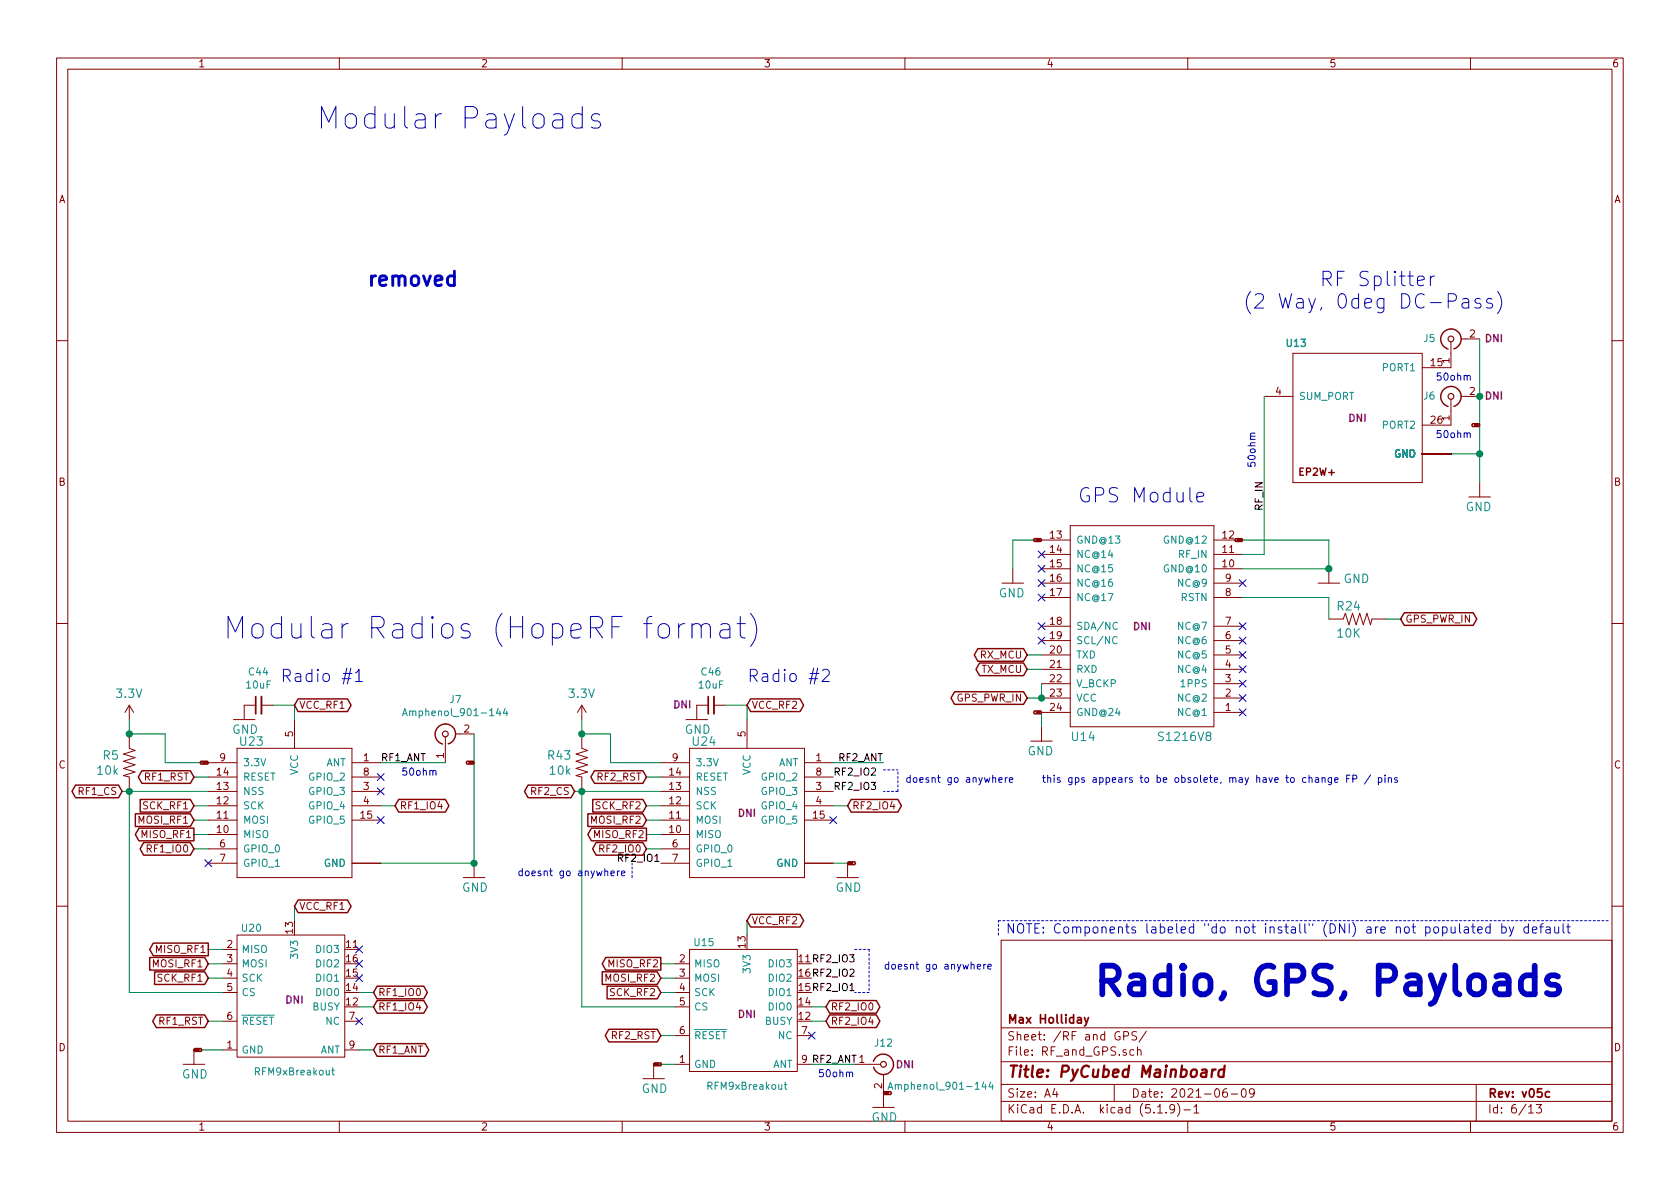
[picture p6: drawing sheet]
<svg xmlns="http://www.w3.org/2000/svg" width="297mm" height="210mm" viewBox="0 0 297 210" stroke-linecap="round" stroke-linejoin="round" font-family="sans-serif">
<g fill="none" stroke="#840000" stroke-width=".18">
<path d="M10 10.3h277v189.9h-277zM12 12.2h273v186.1h-273zM60 10.3v1.9M110 10.3v1.9M160 10.3v1.9M210 10.3v1.9M260 10.3v1.9M258.3 59.9h3.3M10 60.2h2M223.5 70.1h5.1M228.6 62.5h22.9v22.8h-22.9zM256.5 60.4v4.6h-5"/>
<path d="M256.5 70.6v4.6h-5M258.3 70.1h3.3M285 60.2h2M184.1 98h5.1M184.1 95.5h5.1M189.2 93h25.4v35.5h-25.4zM214.6 98h5.1M214.6 95.5h5.1M251.5 80.3h5M259.7 87.9h3.8M261.6 85.3v2.6M10 110.3h2"/>
<path d="M177.2 103.1h3.8M179.1 100.6v2.5M184.1 100.6h5.1M184.1 103.1h5.1M184.1 105.7h5.1M184.1 110.7h5.1M184.1 113.3h5.1M184.1 115.8h5.1M184.1 118.4h5.1M214.6 100.6h5.1M214.6 103.1h5.1M214.6 105.7h5.1"/>
<path d="M214.6 110.7h5.1M214.6 113.3h5.1M214.6 115.8h5.1M214.6 118.4h5.1M233 103.1h3.9M234.9 100.6v2.5M234.9 109.5h2.6l.4-1 .6 2 .6-2 .7 2 .6-2 .6 2 .7-2 .6 2 .3-1h2.5M285 110.3h2M22.9 124.7l-.8 1.3M22.9 124.7l.7 1.3M22.9 124.7v2.5M22.9 129.8v2.5l1 .4-2.1 .6 2.1 .7-2.1 .6 2.1 .6-2.1 .7 2.1 .6-2.1 .7 1.1 .2v2.5"/>
<path d="M36.8 134.9h5.1M36.8 139.9h5.1M36.8 137.4h5.1M41.3 127.2h3.8M41.9 132.3h20.3v22.9h-20.3zM45.2 124.7h-2v2.5M46.2 124.7h2.1M52.1 127.2v5.1M62.2 134.9h5.1M62.2 139.9h5.1M62.2 137.4h5.1M78.7 130.3v4.6"/>
<path d="M80.5 129.8h3.3M102.9 124.7l-.8 1.3M102.9 124.7l.7 1.3M102.9 124.7v2.5M102.9 129.8v2.5l1 .4-2 .6 2 .7-2 .6 2 .6-2 .7 2 .6-2 .7 1 .2v2.5M116.8 134.9h5.1M116.8 139.9h5.1M116.8 137.4h5.1M121.3 127.2h3.8M121.9 132.3h20.3v22.9h-20.3zM125.2 124.7h-2v2.5M126.2 124.7h2.1"/>
<path d="M132.1 127.2v5.1M142.2 134.9h5.1M142.2 139.9h5.1M142.2 137.4h5.1M182.2 131.1h3.9M184.1 128.5v2.6M184.1 126h5.1M184.1 123.4h5.1M184.1 120.9h5.1M214.6 126h5.1M214.6 123.4h5.1M214.6 120.9h5.1"/>
<path d="M36.8 147.6h5.1M36.8 145h5.1M36.8 142.5h5.1M36.8 152.6h5.1M36.8 150.1h5.1M62.2 145h5.1M62.2 142.5h5.1M62.2 152.6h5.1M81.9 155.2h3.8M83.8 152.6v2.6M116.8 147.6h5.1M116.8 145h5.1"/>
<path d="M116.8 142.5h5.1M116.8 152.6h5.1M116.8 150.1h5.1M142.2 145h5.1M142.2 142.5h5.1M142.2 152.6h5.1M148 155.2h3.8M149.9 152.6v2.6M10 160.2h2M39.4 167.9h2.5M39.4 170.4h2.5M39.4 173h2.5"/>
<path d="M39.4 175.5h2.5M41.9 165.3h19.1v21.6h-19.1zM119.4 170.4h2.5M119.4 173h2.5M119.4 175.5h2.5M119.4 178h2.5M121.9 167.9h19.1v21.6h-19.1zM177 166.3h108v32h-108zM285 160.2h2M32.4 188.2h3.8M34.3 185.7v2.5M39.4 185.7h2.5"/>
<path d="M39.4 180.6h2.5M60 198.3v1.9M61 185.7h2.5M61 180.6h2.5M110 198.3v1.9M113.7 190.7h3.8M115.6 188.2v2.5M119.4 188.2h2.5M119.4 183.1h2.5M141 188.2h2.5M141 183.1h2.5M151.1 188.2h4.6"/>
<path d="M154.3 195.8h3.8M156.2 190v5.8M160 198.3v1.9M177 194.8h108M177 191.8h108M177 187.8h108M177 181.8h108M186.5 192.5l-.4 1h1M186.8 193v1M197 191.8v3M198.7 183.2l.7-.1 .1-.2-.1-.4-.7-.1v1.5M200.5 185.7l-.4-.1-.3 .3v.6l.3 .1 .4-.1"/>
<path d="M201 182.5l-.6-.1-.3 .3 .1 .3 .7 .4v.4l-.2 .1-.6-.1M201.1 185.7l.2-.1 .4 .1 .1 .9M201.1 185.1v1.5M202.7 182.3l-1.3 2M204.7 196.8h.8M206.2 196.7v.1M207.7 196l-.1 .1a.48 .48 0 0 1-.6 .1l-.2-.2 .2-.6a.48 .48 0 0 1 .6 .1 1.27 1.27 0 0 1-.2 1.2l-.4 .1M208.2 195.1a1.71 1.71 0 0 1 0 2.3M209.3 196.3h1.2M210 198.3v1.9M211.1 195.8l.4-.5v1.5M211.1 196.8h.9"/>
<path d="M216.9 192.5a.62 .62 0 0 0-.7 .7l.1 .7 .2 .1 .5-.1v-.5l-.1-.2-.4-.1-.3 .3M217.7 193.5h1.1M219.6 192.7l.4-.2a.94 .94 0 0 1 0 1.5 .82 .82 0 0 1-.4-1.3zM221.8 193.2l-.3 .3h-.3l-.3-.3v-.4l.2-.2 .4-.1 .2 .2a1.13 1.13 0 0 1-.2 1.2l-.4 .1M260 198.3v1.9M261 191.8v6.5M270.3 195.8l.4-.5v1.5M270.3 196.8h.8M271.6 195.3h.9l-.4 .6 .4 .1v.7l-.2 .1-.7-.1"/>
</g>
<path d="M45.2 123.2v3M125.2 123.2v3M191.7 179.9l.4 1M192.5 179.9l-.5 1.4-.3 .1M274 193.1l-.5-.1-.3 .3 .1 .6 .2 .1 .5-.1" fill="none" stroke="#840000" stroke-width=".3"/>
<path d="M214.4 189.1l-.2 1.3M214.9 189.1a.5 .5 0 0 0-.6 .4M216.5 189.2a.68 .68 0 0 0-1 .3l-.1 .6 .1 .2 .2 .1 .6-.1M216.5 188.4l-.2 2" fill="none" stroke="#840000" stroke-width=".41"/>
<g fill="none" stroke="#008484" stroke-width=".18">
<path d="M197.5 112.7a.6 .6 0 0 0-.8 .4 .6 .6 0 0 0 .6 .7l.2-.1M197.6 110.2a.6 .6 0 0 0-.9 .4 .6 .6 0 0 0 .6 .7l.3-.1M71.2 126.6l.4-1.3 .4 1.3M71.3 126.2h.6M88.1 125.2l-.3 .9h.8M89.3 125.2l-.3 .9h.8M89.6 125.7v.9M58.6 189.2h.5M58.8 188.8v1.1l.3 .2M138.7 191.8h.4M138.8 191.4v1.1l.3 .1M157 192.6l.4-1.2 .5 1.2"/>
<path d="M157.1 192.3h.6M173.9 191.3l-.3 .9h.8M175.2 191.3l-.3 .9h.7M175.5 191.8v.8"/>
</g>
<path d="M46.2 123.2v3M126.2 123.2v3" fill="none" stroke="#840000" stroke-width=".33"/>
<g fill="none" stroke="#840000" stroke-width=".25">
<path d="M257 61.7a1.8 1.8 0 0 0 .9-2.8 1.8 1.8 0 0 0-2.9 .1 1.8 1.8 0 0 0 1 2.7M257 71.9a1.8 1.8 0 0 0 .9-2.8 1.8 1.8 0 0 0-2.9 0 1.8 1.8 0 0 0 1 2.8M260.3 74.9h1.2l.1 .3-.1 .2h-1.2l-.1-.2zM182.9 95.2h1.1l.1 .3-.1 .3h-1.1l-.1-.3zM218.4 95.2h1.2l.1 .3-.1 .3h-1.2l-.1-.3zM172.9 114.7h8.1l.6 1.1-.6 1.1h-8.1l-.6-1.1zM173.2 117.2h7.8l.6 1.2-.6 1.1h-7.8l-.6-1.1zM248.3 108.4h12.2l.6 1.1-.6 1.1h-12.2l-.7-1.1zM13.4 138.8h7.6l.6 1.1-.6 1.2h-7.6l-.7-1.2zM25.1 136.3h8.6l.6 1.1-.6 1.1h-8.6l-.6-1.1zM35.5 134.6h1.2l.1 .3-.1 .2h-1.2l-.1-.2zM52.7 123.6h8.7l.7 1.1-.7 1.1h-8.7l-.6-1.1z"/>
<path d="M78.7 128a1.8 1.8 0 0 0-1.7 1.6 1.8 1.8 0 0 0 1.2 2M78.7 128a1.8 1.8 0 0 1 1.8 1.6 1.8 1.8 0 0 1-1.3 1.9M82.5 134.6h1.2l.1 .3-.1 .2h-1.2l-.1-.2zM93.4 138.8h7.6l.6 1.1-.6 1.2h-7.6l-.7-1.2zM105.1 136.3h8.6l.6 1.1-.6 1.1h-8.6l-.6-1.1zM132.7 123.6h8.8l.6 1.1-.6 1.1h-8.8l-.6-1.1zM168.8 122.3h12.2l.6 1.1-.6 1.2h-12.2l-.7-1.2zM182.9 125.7h1.1l.1 .3-.1 .2h-1.1l-.1-.2zM23.9 143.9h9.8l.6 1.1-.6 1.1h-9.8zM24.6 146.5h9.7v2.2h-9.7l-.7-1.1zM24.8 141.4h8.9l.6 1.1-.6 1.1h-8.9zM25.4 149h8.3l.6 1.1-.6 1.1h-8.3l-.6-1.1z"/>
<path d="M52.7 159.2h8.7l.7 1.1-.7 1.1h-8.7l-.6-1.1zM70.5 141.4h8.2l.7 1.1-.7 1.1h-8.2l-.7-1.1zM103.9 143.9h9.8l.6 1.1-.6 1.1h-9.8zM104.6 146.5h9.7v2.2h-9.7l-.7-1.1zM104.8 141.4h8.9l.6 1.1-.6 1.1h-8.9zM105.4 149h8.3l.6 1.1-.6 1.1h-8.3l-.6-1.1zM150 152.4h1.1l.2 .2-.2 .3h-1.1l-.1-.3zM150.5 141.4h8.2l.7 1.1-.7 1.1h-8.2l-.6-1.1zM26.5 169.3h9.7l.6 1.1-.6 1.1h-9.7zM27.1 166.8h9.7v2.2h-9.7l-.6-1.1zM27.3 171.9h8.9l.6 1.1-.6 1.1h-8.9zM27.6 179.5h8.6l.6 1.1-.6 1.1h-8.6l-.6-1.1z"/>
<path d="M66.7 174.4h8.2l.7 1.1-.7 1.1h-8.2l-.7-1.1zM66.7 176.9h8.2l.7 1.1-.7 1.2h-8.2l-.7-1.2zM106.5 171.9h9.7l.6 1.1-.6 1.1h-9.7zM107.1 169.3h9.7v2.2h-9.7l-.6-1.1zM107.3 174.4h8.9l.6 1.1-.6 1.1h-8.9zM132.7 161.7h8.8l.6 1.1-.6 1.1h-8.8l-.6-1.1zM146.7 179.5h8.2l.7 1.1-.7 1.1h-8.2l-.7-1.1zM146.7 176.9h8.2l.7 1.1-.7 1.2h-8.2l-.7-1.2zM34.4 185.4h1.2l.1 .3-.1 .2h-1.2l-.1-.2zM66.7 184.6h8.5l.6 1.1-.6 1.1h-8.5l-.7-1.1zM107.6 182h8.6l.6 1.1-.6 1.1h-8.6l-.6-1.1zM115.7 188h1.1l.2 .2-.2 .3h-1.1l-.1-.3z"/>
<path d="M154.4 187.7a1.8 1.8 0 0 1 2.8-1 1.8 1.8 0 0 1 0 2.9 1.8 1.8 0 0 1-2.7-.9M156.3 193h1.2l.1 .3-.1 .2h-1.2l-.1-.2z"/>
</g>
<g fill="none" stroke="#840000" stroke-width=".2">
<circle cx="256.5" cy="59.9" r=".51"/>
<circle cx="256.5" cy="70.1" r=".51"/>
<circle cx="78.7" cy="129.8" r=".51"/>
<circle cx="156.2" cy="188.2" r=".51"/>
</g>
<path d="M156.2 136.1h2.5M158.7 139.9v-3.8M158.7 139.9h-2.5M111.8 155.2v-2.6M151.1 167.9h2.6M153.7 167.9v7.6M153.7 175.5h-2.6M176.5 165.3v-2.5M176.5 162.8h108" fill="none" stroke="#0000c2" stroke-width=".18" stroke-dasharray=".4 .4"/>
<g fill="none" stroke="#008400" stroke-width=".18">
<path d="M261.6 59.9v25.4M223.5 70.1v27.9h-3.8M184.1 95.5h-5v5.1M219.7 95.5h15.2v5.1h-15.2M256.5 80.3h5.1M181.6 118.4h2.5M181.6 115.8h2.5M219.7 105.7h15.2v3.8M245.1 109.5h2.5M21.6 139.9h15.2M22.9 139.9v35.6h16.5M22.9 127.2v2.6h6.3v5.1h7.6"/>
<path d="M34.3 137.4h2.5M48.3 124.7h3.8v2.5M67.3 134.9h11.4M83.8 129.8v22.8h-16.5M101.6 139.9h15.2M102.9 139.9v38.1h16.5M102.9 127.2v2.6h5v5.1h8.9M114.3 137.4h2.5M128.3 124.7h3.8v2.5M147.3 134.9h8.9M184.1 120.9v2.5h-2.5M184.1 126v2.5"/>
<path d="M34.3 142.5h2.5M34.3 150.1h2.5M34.3 147.6h2.5M34.3 145h2.5M67.3 142.5h2.5M114.3 142.5h2.5M114.3 150.1h2.5M114.3 147.6h2.5M114.3 145h2.5M147.3 142.5h2.6M147.3 152.6h2.6M36.8 170.4h2.6"/>
<path d="M36.8 173h2.6M36.8 167.9h2.6M52.1 160.3v2.5M63.5 175.5h2.5M63.5 178h2.5M116.8 175.5h2.6M116.8 170.4h2.6M116.8 173h2.6M132.1 162.8v2.5M143.5 178h2.5M34.3 185.7h5.1M36.8 180.6h2.6"/>
<path d="M63.5 185.7h2.5M115.6 188.2h3.8M116.8 183.1h2.6M143.5 180.6h2.5M143.5 188.2h7.6"/>
</g>
<path d="M150.3 175.2h.7" fill="none" stroke="#000" stroke-width=".18"/>
<g fill="none" stroke="#0000c2" stroke-width=".18">
<path d="M102.9 18.8v3.9M102.9 20.3l-.3-.2h-.7l-.6 .4-.2 .3v1.1l.2 .4a1.25 1.25 0 0 0 1.6 .2M106 20.3l-.3-.2h-.6l-.4 .2-.1 .4 .1 .5 .4 .2h.6l.3 .2 .2 .3-.2 .6-.3 .2h-.8l-.3-.2M245.3 48v2.1l.1 .3 .3 .1M246.6 48l-.1 .1 .1 .1 .1-.1-.1-.1v.2M246.6 48.8v1.7M247.5 48.8h.9M247.8 48v2.1l.2 .3 .4 .1M248.9 48.8h1M249.3 48v2.1l.1 .3 .5 .1M250.6 49.7l1.2-.3-.1-.5-.7-.1-.4 .4v.9l.1 .3 .3 .1 .7-.1M252.9 48.8v1.7"/>
<path d="M253.6 48.8a.69 .69 0 0 0-.7 .5M258.6 52.9l.3-.1 .7 .1 .1 .2v1.4M259.7 53.4l-.8 .1a.49 .49 0 0 0-.4 .5 .49 .49 0 0 0 .4 .5l.8-.1M261.7 52.9l-.6-.1-.3 .3 .1 .4 .8 .2 .2 .3-.2 .4-.2 .1-.7-.1M263.8 52.9l-.6-.1-.4 .3 .2 .4 .8 .2 .1 .3-.1 .4-.2 .1-.8-.1M264.8 51.6a2.9 2.9 0 0 1 0 3.8M221.9 76.6l-.8 .1v.3l.2 .1M211.6 87.9l1.2-.2-.1-.5-.7-.1-.4 .3v1l.1 .2 .3 .2 .7-.2M60.7 119.1h1.5M62 118.2l-.6 2.7M62.9 119l.6-.6v2.1M120 110.3v2.5"/>
<path d="M121.1 110.3a1.01 1.01 0 0 0-1.1 .7M122.4 110.7a.98 .98 0 0 1 1.4-.2l.2 .3v2M122.4 110.3v2.5M124 110.8l.2-.3 .3-.2h.6l.3 .2 .2 .3v2M127.4 110.5l.4-.2h.7l.4 .2 .2 .3v2M129.1 111.2l-.4 .2h-.9a.75 .75 0 0 0-.6 .7 .75 .75 0 0 0 .6 .7h.9l.4-.2M130.3 110.3h1.5M130.9 109v3.3l.2 .3 .7 .2M132.7 108.5a4.4 4.4 0 0 1 0 5.8M145.4 118.6l.3-.2h.5a.62 .62 0 0 1 .3 .9l-1.2 1.2h1.3M60.5 120h1.5M62.9 120.5h1.2"/>
<path d="M176.6 137.9l.6-.1-.1-.2-.3-.1-.2 .2 .1 .6h.4M177.7 137.5v.8M178.1 137.5l-.4 .2M178.5 137.9l.6-.1-.1-.2-.4-.1-.1 .2v.6h.5M233.8 137.6l.1-.1 .3 .1 .1 .7M233.8 137.5v.8M235.4 137.5v1.2l-.2 .1-.3-.1M235.4 137.6l-.3-.1-.3 .2 .1 .6h.5M236 137.9l.6-.1-.1-.2-.3-.1-.2 .2v.6h.5M238.1 137.7h.4M238.7 137.1h-.6v1.2M239.2 137.7h.6l.1-.5-.2-.1h-.5v1.2"/>
<path d="M242.3 137l-1.1 1.7M243.7 137.6l.4-.1 .2 .2-.1 .6h-.5M243.7 137.5v1.3M244.9 137.1v.1M244.9 137.5v.8M245.5 137.6l.2-.1 .2 .1 .1 .7M245.5 137.5v.8M247 137.6l-.3-.1-.1 .2v.2l.4 .1v.3h-.4M108 154.4l.6-.1v-.2l-.4-.1-.2 .2 .1 .6h.5M109.2 154v.9M109.5 154l-.3 .2M109.9 154.4l.6-.1-.1-.2-.3-.1-.2 .2 .1 .6h.4"/>
<path d="M172.8 170.9l.6-.1-.1-.2-.3-.1-.2 .2v.6h.5M173.9 170.5v.9M174.3 170.5l-.4 .3M174.7 170.9l.6-.1-.1-.2-.4-.1-.1 .2v.6h.5M258.1 163.3v1.5l.2 .2M258.9 164h.6l.1 1M259.6 164.3l-.5 .1a.31 .31 0 0 0-.3 .3 .31 .31 0 0 0 .3 .3l.5-.1M260.2 163.9h.6M260.4 163.3v1.5l.1 .1 .3 .1M261.3 164.5l.8-.2-.1-.3-.5-.1-.2 .2 .1 .8h.6M263.5 164l-.5-.1-.3 .3v.5l.1 .2h.7M263.5 163.3v1.7"/>
<path d="M265.5 164l.2-.1a.52 .52 0 0 1 .6 .3v.5a.52 .52 0 0 1-.8 .2M265.5 163.3v1.7M266.9 163.9l.4 1.1M267.6 163.9l-.5 1.5-.2 .2M270.2 164l-.1-.1a.52 .52 0 0 0-.7 .3v.5a.52 .52 0 0 0 .8 .2M270.2 163.3v1.7M270.9 164.5l.8-.2v-.3l-.5-.1-.3 .2 .1 .8h.7M272.2 163.9h.6M272.8 163.3h-.1l-.3 .3v1.4M273.4 164h.6l.1 1M274.1 164.3l-.6 .1a.31 .31 0 0 0-.2 .3 .31 .31 0 0 0 .2 .3l.6-.1M274.9 163.9l.1 1 .4 .1 .2-.2"/>
<path d="M275.6 163.9v1.1M276.4 163.3v1.5l.2 .2M277 163.9h.6M277.2 163.3v1.5l.1 .1 .3 .1"/>
</g>
<path d="M271.3 172.7l-.4-.2h-1l-.5 .2-.5 .7v1.5l.5 .7 .5 .2h1l.4-.2M271.3 170.8v5M275.5 172.7a1.24 1.24 0 0 0-2 .5l.3 .7 .4 .2h.8l.5 .3 .2 .5-.2 .7-.5 .2h-1l-.5-.2" fill="none" stroke="#0000c2" stroke-width="1"/>
<g fill="#008400" stroke="#008400" stroke-width=".25">
<circle cx="102.9" cy="139.9" r=".51"/>
<circle cx="22.9" cy="129.8" r=".51"/>
<circle cx="102.9" cy="129.8" r=".51"/>
<circle cx="22.9" cy="139.9" r=".51"/>
<circle cx="83.8" cy="152.6" r=".51"/>
<circle cx="261.6" cy="70.1" r=".51"/>
<circle cx="184.2" cy="123.4" r=".51"/>
<circle cx="261.6" cy="80.3" r=".51"/>
<circle cx="235" cy="100.6" r=".51"/>
</g>
<g fill="none" stroke="#000084" stroke-width=".18">
<path d="M183.5 97.4l1.3 1.2M183.5 100l1.3 1.2M184.8 97.4l-1.3 1.2M184.8 100l-1.3 1.2M183.5 105l1.3 1.3M183.5 110.1l1.3 1.2M183.5 112.7l1.3 1.2M183.5 102.5l1.3 1.2M184.8 105l-1.3 1.3M184.8 110.1l-1.3 1.2M184.8 112.7l-1.3 1.2M184.8 102.5l-1.3 1.2"/>
<path d="M219.1 117.7l1.2 1.3M219.1 115.2l1.2 1.2M219.1 112.7l1.2 1.2M219.1 110.1l1.2 1.2M219.1 102.5l1.2 1.2M220.3 117.7l-1.2 1.3M220.3 115.2l-1.2 1.2M220.3 112.7l-1.2 1.2M220.3 110.1l-1.2 1.2M220.3 102.5l-1.2 1.2M66.7 139.3l1.2 1.3M66.7 136.8l1.2 1.2"/>
<path d="M67.9 139.3l-1.2 1.3M67.9 136.8l-1.2 1.2M219.1 120.3l1.2 1.2M219.1 125.4l1.2 1.2M219.1 122.8l1.2 1.2M220.3 120.3l-1.2 1.2M220.3 125.4l-1.2 1.2M220.3 122.8l-1.2 1.2M36.2 152l1.2 1.3M37.4 152l-1.2 1.3M66.7 144.4l1.2 1.2M67.9 144.4l-1.2 1.2"/>
<path d="M146.7 144.4l1.2 1.2M147.9 144.4l-1.2 1.2M62.9 169.8l1.2 1.2M62.9 167.3l1.2 1.2M62.9 172.4l1.2 1.2M62.9 180l1.2 1.2M64.1 169.8l-1.2 1.2M64.1 167.3l-1.2 1.2M64.1 172.4l-1.2 1.2M64.1 180l-1.2 1.2M142.9 182.5l1.2 1.2M144.1 182.5l-1.2 1.2"/>
</g>
<text font-size="7.1" fill="#0000c2" x="193" y="176.1">Radio, GPS, Payloads</text>
<g font-size="5.3" fill="#0000c2">
<text x="55.9" y="22.9">Modular Payloads</text>
<text x="39.4" y="113">Modular Radios (HopeRF format)</text>
</g>
<g font-size="3.5" fill="#0000c2">
<text x="64.8" y="50.6">removed</text>
<text x="226.6" y="50.6">RF Splitter</text>
<text x="219.7" y="54.6">(2 Way, 0deg DC-Pass)</text>
<text x="190.5" y="88.9">GPS Module</text>
</g>
<g font-size="3" fill="#0000c2">
<text x="49.5" y="120.6">Radio #1</text>
<text x="132.1" y="120.6">Radio #2</text>
</g>
<text font-size="2.8" fill="#840000" x="178" y="190.5">Title: PyCubed Mainboard</text>
<text font-size="2.3" fill="#0000c2" x="177.8" y="165.1">NOTE: Components labeled &quot;do not install&quot; (DNI) are not populated by default</text>
<g font-size="2.1" fill="#008484">
<text x="259.1" y="90.4">GND</text>
<text x="176.6" y="105.6">GND</text>
<text x="236.6" y="107.9">R24</text>
<text x="237.5" y="103.1">GND</text>
<text x="236.6" y="112.7">10K</text>
<text x="20.7" y="123.4">3.3V</text>
<text x="100.7" y="123.4">3.3V</text>
<text x="41" y="129.8">GND</text>
<text x="42.5" y="131.9">U23</text>
<text x="121.1" y="129.8">GND</text>
<text x="122.6" y="131.9">U24</text>
<text x="189.6" y="131">U14</text>
<text x="205.2" y="131">S1216V8</text>
<text x="17.3" y="137">10k</text>
<text x="18.3" y="134.3">R5</text>
<text x="97" y="134.3">R43</text>
<text x="97.3" y="137">10k</text>
<text x="181.7" y="133.6">GND</text>
<text x="81.7" y="157.7">GND</text>
<text x="147.7" y="157.7">GND</text>
<text x="32.2" y="190.7">GND</text>
<text x="113.4" y="193.3">GND</text>
<text x="154.1" y="198.3">GND</text>
</g>
<g font-size="2.1" fill="#840000">
<text x="178" y="184">Sheet: /RF and GPS/</text>
<text x="178" y="181">Max Holliday</text>
<text x="178" y="186.7">File: RF_and_GPS.sch</text>
<text x="178" y="196.9">KiCad E.D.A. kicad (5.1.9)-1</text>
<text x="178" y="194.1">Size: A4</text>
<text x="200" y="194.1">Date: 2021-06-09</text>
<text x="263" y="194.1">Rev: v05c</text>
<text x="263" y="196.9">Id: 6/13</text>
</g>
<g font-size="1.8" fill="#840000">
<text x="35" y="11.9">1</text>
<text x="85" y="11.9">2</text>
<text x="135" y="11.9">3</text>
<text x="185" y="11.9">4</text>
<text x="235" y="11.9">5</text>
<text x="285" y="11.9">6</text>
<text x="10.4" y="35.9">A</text>
<text x="285.4" y="35.9">A</text>
<text x="259.9" y="59.7">2</text>
<text x="253" y="64.8">15</text>
<text x="256.3" y="64.2" transform="rotate(-90 256.3 64.2)">1</text>
<text x="225.6" y="69.8">4</text>
<text x="259.9" y="69.8">2</text>
<text x="253" y="74.9">26</text>
<text x="256.3" y="74.4" transform="rotate(-90 256.3 74.4)">1</text>
<text x="10.4" y="85.9">B</text>
<text x="229.9" y="84.1">EP2W+</text>
<text x="285.4" y="85.9">B</text>
<text x="185.7" y="95.2">13</text>
<text x="216.2" y="95.2">12</text>
<text x="185.7" y="97.8">14</text>
<text x="185.7" y="100.3">15</text>
<text x="216.2" y="100.3">10</text>
<text x="216.2" y="97.8">11</text>
<text x="185.7" y="102.9">16</text>
<text x="185.7" y="105.4">17</text>
<text x="216.7" y="105.4">8</text>
<text x="216.7" y="102.9">9</text>
<text x="185.7" y="110.5">18</text>
<text x="185.7" y="113">19</text>
<text x="216.7" y="113">6</text>
<text x="216.7" y="110.5">7</text>
<text x="248.4" y="110.1">GPS_PWR_IN</text>
<text x="173.4" y="116.5">RX_MCU</text>
<text x="173.6" y="119">TX_MCU</text>
<text x="185.7" y="115.6">20</text>
<text x="185.7" y="118.1">21</text>
<text x="216.7" y="118.1">4</text>
<text x="216.7" y="115.6">5</text>
<text x="52.9" y="125.3">VCC_RF1</text>
<text x="132.9" y="125.3">VCC_RF2</text>
<text x="169.2" y="124.1">GPS_PWR_IN</text>
<text x="185.7" y="120.6">22</text>
<text x="185.7" y="123.2">23</text>
<text x="185.7" y="125.7">24</text>
<text x="216.7" y="125.7">1</text>
<text x="216.7" y="123.2">2</text>
<text x="216.7" y="120.6">3</text>
<text x="51.8" y="130.3" transform="rotate(-90 51.8 130.3)">5</text>
<text x="82.1" y="129.5">2</text>
<text x="131.8" y="130.3" transform="rotate(-90 131.8 130.3)">5</text>
<text x="10.4" y="135.9">C</text>
<text x="38.4" y="137.2">14</text>
<text x="38.9" y="134.6">9</text>
<text x="64.3" y="134.6">1</text>
<text x="64.3" y="137.2">8</text>
<text x="78.5" y="134.1" transform="rotate(-90 78.5 134.1)">1</text>
<text x="118.4" y="137.2">14</text>
<text x="118.9" y="134.6">9</text>
<text x="144.3" y="134.6">1</text>
<text x="144.3" y="137.2">8</text>
<text x="285.4" y="135.9">C</text>
<text x="14" y="140.6">RF1_CS</text>
<text x="25.5" y="143.1">SCK_RF1</text>
<text x="25.6" y="138">RF1_RST</text>
<text x="38.4" y="142.2">12</text>
<text x="38.4" y="139.7">13</text>
<text x="64.3" y="139.7">3</text>
<text x="64.3" y="142.2">4</text>
<text x="70.6" y="143.1">RF1_IO4</text>
<text x="94" y="140.6">RF2_CS</text>
<text x="105.5" y="143.1">SCK_RF2</text>
<text x="105.6" y="138">RF2_RST</text>
<text x="118.4" y="142.2">12</text>
<text x="118.4" y="139.7">13</text>
<text x="144.3" y="139.7">3</text>
<text x="144.3" y="142.2">4</text>
<text x="150.6" y="143.1">RF2_IO4</text>
<text x="24.7" y="145.7">MOSI_RF1</text>
<text x="25.2" y="148.2">MISO_RF1</text>
<text x="38.4" y="147.3">10</text>
<text x="38.4" y="144.8">11</text>
<text x="38.9" y="149.9">6</text>
<text x="63.8" y="144.8">15</text>
<text x="104.7" y="145.7">MOSI_RF2</text>
<text x="105.2" y="148.2">MISO_RF2</text>
<text x="118.4" y="147.3">10</text>
<text x="118.4" y="144.8">11</text>
<text x="118.9" y="149.9">6</text>
<text x="143.8" y="144.8">15</text>
<text x="26.3" y="150.7">RF1_IO0</text>
<text x="38.9" y="152.4">7</text>
<text x="106.3" y="150.7">RF2_IO0</text>
<text x="118.9" y="152.4">7</text>
<text x="52.9" y="160.9">VCC_RF1</text>
<text x="40.2" y="167.6">2</text>
<text x="51.8" y="165" transform="rotate(-90 51.8 165)">13</text>
<text x="61.3" y="167.6">11</text>
<text x="131.8" y="167.6" transform="rotate(-90 131.8 167.6)">13</text>
<text x="132.9" y="163.4">VCC_RF2</text>
<text x="27.2" y="171.1">MOSI_RF1</text>
<text x="27.7" y="168.5">MISO_RF1</text>
<text x="28" y="173.6">SCK_RF1</text>
<text x="40.2" y="170.2">3</text>
<text x="40.2" y="172.7">4</text>
<text x="61.3" y="172.7">15</text>
<text x="61.3" y="170.2">16</text>
<text x="107.2" y="173.6">MOSI_RF2</text>
<text x="107.7" y="171.1">MISO_RF2</text>
<text x="120.2" y="170.2">2</text>
<text x="120.2" y="172.7">3</text>
<text x="40.2" y="175.3">5</text>
<text x="61.3" y="177.8">12</text>
<text x="61.3" y="175.3">14</text>
<text x="66.8" y="176.1">RF1_IO0</text>
<text x="66.8" y="178.7">RF1_IO4</text>
<text x="108" y="176.1">SCK_RF2</text>
<text x="120.2" y="175.3">4</text>
<text x="120.2" y="177.8">5</text>
<text x="141.3" y="177.8">14</text>
<text x="146.8" y="178.7">RF2_IO0</text>
<text x="10.4" y="185.9">D</text>
<text x="28.2" y="181.2">RF1_RST</text>
<text x="40.2" y="185.4">1</text>
<text x="40.2" y="180.3">6</text>
<text x="61.7" y="180.3">7</text>
<text x="61.7" y="185.4">9</text>
<text x="108.2" y="183.8">RF2_RST</text>
<text x="120.2" y="182.9">6</text>
<text x="141.3" y="180.3">12</text>
<text x="141.8" y="182.9">7</text>
<text x="146.8" y="181.2">RF2_IO4</text>
<text x="285.4" y="185.9">D</text>
<text x="66.8" y="186.3">RF1_ANT</text>
<text x="120.2" y="188">1</text>
<text x="156" y="192.5" transform="rotate(-90 156 192.5)">2</text>
<text x="35" y="199.9">1</text>
<text x="85" y="199.9">2</text>
<text x="135" y="199.9">3</text>
<text x="185" y="199.9">4</text>
<text x="235" y="199.9">5</text>
<text x="285" y="199.9">6</text>
</g>
<g font-size="1.8" fill="#008484">
<text x="227.6" y="61.3">U13</text>
<text x="244.6" y="65.7">PORT1</text>
<text x="251.8" y="60.5">J5</text>
<text x="229.6" y="70.7">SUM_PORT</text>
<text x="251.8" y="70.7">J6</text>
<text x="244.6" y="75.8">PORT2</text>
<text x="246.5" y="80.9">GND</text>
<text x="190.2" y="96.1">GND@13</text>
<text x="190.2" y="98.7">NC@14</text>
<text x="190.2" y="101.2">NC@15</text>
<text x="206" y="101.2">GND@10</text>
<text x="206" y="96.1">GND@12</text>
<text x="208.5" y="98.7">RF_IN</text>
<text x="190.2" y="103.8">NC@16</text>
<text x="190.2" y="106.3">NC@17</text>
<text x="208.4" y="103.8">NC@9</text>
<text x="208.8" y="106.3">RSTN</text>
<text x="190.2" y="111.4">SDA/NC</text>
<text x="190.2" y="113.9">SCL/NC</text>
<text x="208.4" y="113.9">NC@6</text>
<text x="208.4" y="111.4">NC@7</text>
<text x="44.1" y="119.5">C44</text>
<text x="124.1" y="119.5">C46</text>
<text x="190.2" y="116.5">TXD</text>
<text x="190.2" y="119">RXD</text>
<text x="208.4" y="119">NC@4</text>
<text x="208.4" y="116.5">NC@5</text>
<text x="43.6" y="121.8">10uF</text>
<text x="79.6" y="124.3">J7</text>
<text x="123.6" y="121.8">10uF</text>
<text x="190.2" y="121.5">V_BCKP</text>
<text x="190.2" y="124.1">VCC</text>
<text x="208.4" y="124.1">NC@2</text>
<text x="209.1" y="121.5">1PPS</text>
<text x="72.5" y="126.6">Amphenol_901-144</text>
<text x="190.2" y="126.6">GND@24</text>
<text x="208.4" y="126.6">NC@1</text>
<text x="42.9" y="135.5">3.3V</text>
<text x="52.7" y="137.1" transform="rotate(-90 52.7 137.1)">VCC</text>
<text x="57.6" y="135.5">ANT</text>
<text x="122.9" y="135.5">3.3V</text>
<text x="132.7" y="137.1" transform="rotate(-90 132.7 137.1)">VCC</text>
<text x="137.6" y="135.5">ANT</text>
<text x="42.9" y="143.1">SCK</text>
<text x="42.9" y="140.6">NSS</text>
<text x="42.9" y="138">RESET</text>
<text x="54.8" y="140.6">GPIO_3</text>
<text x="54.8" y="143.1">GPIO_4</text>
<text x="54.8" y="138">GPIO_2</text>
<text x="122.9" y="143.1">SCK</text>
<text x="122.9" y="140.6">NSS</text>
<text x="122.9" y="138">RESET</text>
<text x="134.8" y="140.6">GPIO_3</text>
<text x="134.8" y="143.1">GPIO_4</text>
<text x="134.8" y="138">GPIO_2</text>
<text x="42.9" y="148.2">MISO</text>
<text x="42.9" y="145.7">MOSI</text>
<text x="54.8" y="145.7">GPIO_5</text>
<text x="122.9" y="148.2">MISO</text>
<text x="122.9" y="145.7">MOSI</text>
<text x="134.8" y="145.7">GPIO_5</text>
<text x="42.9" y="150.7">GPIO_0</text>
<text x="42.9" y="153.3">GPIO_1</text>
<text x="57.3" y="153.3">GND</text>
<text x="122.9" y="150.7">GPIO_0</text>
<text x="122.9" y="153.3">GPIO_1</text>
<text x="137.3" y="153.3">GND</text>
<text x="42.8" y="164.8">U20</text>
<text x="122.8" y="167.3">U15</text>
<text x="42.7" y="168.5">MISO</text>
<text x="42.7" y="171.1">MOSI</text>
<text x="42.7" y="173.6">SCK</text>
<text x="52.7" y="169.3" transform="rotate(-90 52.7 169.3)">3V3</text>
<text x="56.1" y="168.5">DIO3</text>
<text x="56.1" y="173.6">DIO1</text>
<text x="56.1" y="171.1">DIO2</text>
<text x="122.7" y="171.1">MISO</text>
<text x="122.7" y="173.6">MOSI</text>
<text x="132.7" y="171.8" transform="rotate(-90 132.7 171.8)">3V3</text>
<text x="136.1" y="171.1">DIO3</text>
<text x="136.1" y="173.6">DIO2</text>
<text x="42.7" y="176.1">CS</text>
<text x="55.3" y="178.7">BUSY</text>
<text x="56.1" y="176.1">DIO0</text>
<text x="122.7" y="176.1">SCK</text>
<text x="122.7" y="178.7">CS</text>
<text x="136.1" y="178.7">DIO0</text>
<text x="136.1" y="176.1">DIO1</text>
<text x="42.7" y="181.2">RESET</text>
<text x="57.6" y="181.2">NC</text>
<text x="122.7" y="183.8">RESET</text>
<text x="135.3" y="181.2">BUSY</text>
<text x="137.6" y="183.8">NC</text>
<text x="154.7" y="185.1">J12</text>
<text x="42.7" y="186.3">GND</text>
<text x="45.3" y="190.2">RFM9xBreakout</text>
<text x="56.6" y="186.3">ANT</text>
<text x="122.7" y="188.8">GND</text>
<text x="136.6" y="188.8">ANT</text>
<text x="125.3" y="192.7">RFM9xBreakout</text>
<text x="158.3" y="192.7">Amphenol_901-144</text>
</g>
<g font-size="1.8" fill="#840084">
<text x="262.6" y="60.5">DNI</text>
<text x="262.6" y="70.7">DNI</text>
<text x="238.5" y="74.6">DNI</text>
<text x="200.4" y="111.4">DNI</text>
<text x="119.1" y="125.3">DNI</text>
<text x="130.6" y="144.4">DNI</text>
<text x="50.5" y="177.5">DNI</text>
<text x="130.6" y="180">DNI</text>
<text x="158.5" y="188.9">DNI</text>
</g>
<g font-size="1.8" fill="#0000c2">
<text x="254.7" y="67.3">50ohm</text>
<text x="254.7" y="77.5">50ohm</text>
<text x="222" y="82.8" transform="rotate(-90 222 82.8)">50ohm</text>
<text x="71.8" y="137.2">50ohm</text>
<text x="160" y="138.4">doesnt go anywhere</text>
<text x="184.1" y="138.4">this gps appears to be obsolete, may have to change FP / pins</text>
<text x="91.4" y="154.9">doesnt go anywhere</text>
<text x="156.2" y="171.4">doesnt go anywhere</text>
<text x="145.4" y="190.5">50ohm</text>
</g>
<g font-size="1.8">
<text x="223.3" y="90.4" transform="rotate(-90 223.3 90.4)">RF_IN</text>
<text x="67.3" y="134.6">RF1_ANT</text>
<text x="147.3" y="137.2">RF2_IO2</text>
<text x="148.3" y="134.6">RF2_ANT</text>
<text x="147.3" y="139.7">RF2_IO3</text>
<text x="109.7" y="152.4">RF2_IO1</text>
<text x="141.3" y="170.2">11RF2_IO3</text>
<text x="141.3" y="172.7">16RF2_IO2</text>
<text x="141.3" y="175.3">15RF2_IO1</text>
<text x="141.8" y="188">9 RF2_ANT 1</text>
</g>
<g font-size=".4" fill="#840000">
<text x="260.7" y="75.3">GND</text>
<text x="183.2" y="95.6">GND</text>
<text x="218.7" y="95.6">GND</text>
<text x="183.2" y="126.1">GND</text>
<text x="35.9" y="135">3.3V</text>
<text x="82.9" y="135">GND</text>
<text x="150" y="152.8">GND</text>
<text x="34.5" y="185.8">GND</text>
<text x="115.7" y="188.3">GND</text>
<text x="156.4" y="193.4">GND</text>
</g>
</svg>
